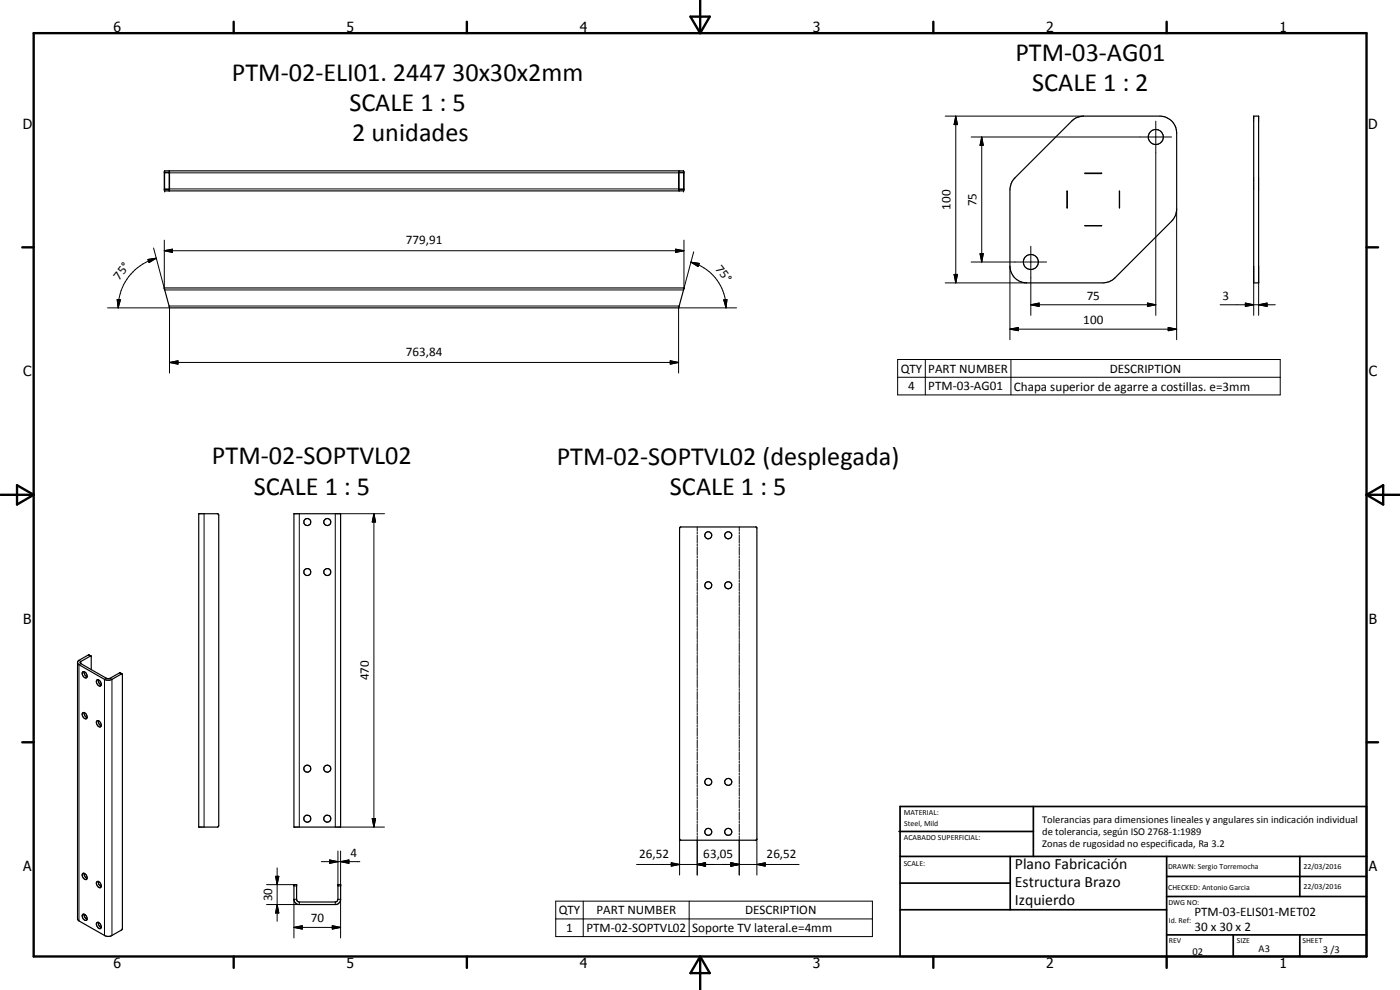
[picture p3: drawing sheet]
<svg xmlns="http://www.w3.org/2000/svg" width="420mm" height="297mm" viewBox="0 0 420 297" stroke-linecap="round" stroke-linejoin="round" font-family="sans-serif">
<g fill="none" stroke="#000" stroke-width=".35">
<path d="M321.6 36.3l1.7-1.1 1.9-.4h22.9a5 5 0 0 1 5 5.1v22.9a5.1 5.1 0 0 1-1.4 3.5l-17.1 17.1a5.1 5.1 0 0 1-3.6 1.5h-22.9a5 5 0 0 1-5-5v-23l.4-1.9 1.1-1.6zM376.2 34.8h1.5v50.1h-1.5zM49.4 51.7l1.4 .1-.1 5.1h-1.3zM49.4 51.3h155.7l.2 5.7-.2 .3h-155.7zM50.7 51.3l.1 6M50.7 56.9h.1M203.8 51.7h1.3v5.2h-1.3zM203.8 51.3l-.1 .3 .1 5.7M320.2 57.4l.1 5zM325.6 51.9l5 .2zM335.9 57.4v5M335.9 57.4h.1"/>
<path d="M325.6 67.7h5zM335.9 62.4h.1M50.9 92.3l-1.6-5.9h156l-1.6 5.9M50.9 92.3v.1M50.9 92.4h152.8M203.7 92.3v.1M59.6 154.1h5.6l.4 .5v93.1l-.4 .5h-5.6zM88.2 154.1h14v94.1h-14zM204.1 158.2l22.8-.1 .2 .3v93.4l-.2 .3h-22.7l-.2-.4v-93.2zM23.3 198.9l.4 .5 8.4 4.7 1.3-.1 3.2-1.8M26.7 196.5l-3 1.6-.4 .6v77.1l.4 .5 7.7 4.4a2.24 2.24 0 0 0 2.2 0l2.9-1.7 .2-.3-.1-76.5M26.7 196.5h.1"/>
<path d="M26.7 196.5l.7 .4v4M27.2 196.8l-3 1.7-.1 .4 8 4.7h.8l3.1-1.8 .6 .4M27.2 196.8h.1M24.8 214a1.05 1.05 0 0 1 1.2 .4 1.05 1.05 0 0 1-.2 1.3 1.3 1.3 0 0 1-1-1.7zM24.8 201.7a1.06 1.06 0 0 1 1.1 .4 1.06 1.06 0 0 1-.1 1.3 1.34 1.34 0 0 1-1-1.7zM25.3 201.5a1.48 1.48 0 0 0 .8 1.6M25.3 213.8a1.41 1.41 0 0 0 .8 1.5M29 216.4a1.04 1.04 0 0 1 1.1 .2 1.04 1.04 0 0 1 .3 1.1l-.2 .4a1.36 1.36 0 0 1-1.2-1.7zM29.1 204a1.14 1.14 0 0 1 1.1 .6 1.14 1.14 0 0 1-.2 1.3 1.31 1.31 0 0 1-.9-1.9zM29.5 204a1.57 1.57 0 0 0 .9 1.5M29.5 216.2a1.46 1.46 0 0 0 .9 1.6M24.8 262.2a1.1 1.1 0 0 1 1.2 .4 1.1 1.1 0 0 1-.1 1.3 1.29 1.29 0 0 1-1.1-1.7z"/>
<path d="M24.8 274.4a1.09 1.09 0 0 1 1.2 .5 1.09 1.09 0 0 1-.1 1.2 1.23 1.23 0 0 1-1.1-1.7zM25.3 274.3a1.62 1.62 0 0 0 .8 1.5M25.3 262a1.62 1.62 0 0 0 .8 1.6M25.6 274.5l-.3 .2M29 264.6l.2-.1a1.14 1.14 0 0 1 1.1 .7 1.14 1.14 0 0 1-.3 1.2 1.41 1.41 0 0 1-1-1.8zM29 276.9a1.09 1.09 0 0 1 1.4 1.1l-.1 .4a.92 .92 0 0 1-1 0 .92 .92 0 0 1-.4-.9zM29.5 264.5l.1 .8 .8 .7M29.5 276.7l.1 .8 .8 .8M88.2 265.4h.8v4.4l.2 .6 .6 .2 11.2-.1 .4-.7v-4.4h.8v4.4l-.2 .8-.6 .6-.5 .2h-11.3a1.61 1.61 0 0 1-1.4-1.6z"/>
<circle cx="346.9" cy="41.1" r="2.26"/>
<circle cx="309.4" cy="78.6" r="2.25"/>
<circle cx="92.2" cy="156.6" r="1.04"/>
<circle cx="98.2" cy="156.6" r="1.06"/>
<circle cx="92.2" cy="171.6" r="1.04"/>
<circle cx="98.2" cy="171.6" r="1.06"/>
<circle cx="212.6" cy="160.6" r="1.06"/>
<circle cx="212.6" cy="175.6" r="1.05"/>
<circle cx="218.6" cy="160.6" r="1.06"/>
<circle cx="218.6" cy="175.6" r="1.05"/>
<circle cx="92.2" cy="230.6" r="1.04"/>
<circle cx="98.2" cy="230.6" r="1.06"/>
<circle cx="212.6" cy="234.6" r="1.04"/>
<circle cx="218.6" cy="234.6" r="1.05"/>
<circle cx="92.2" cy="245.6" r="1.06"/>
<circle cx="98.2" cy="245.6" r="1.06"/>
<circle cx="212.6" cy="249.6" r="1.05"/>
<circle cx="218.6" cy="249.6" r="1.05"/>
</g>
<g fill="#000">
<circle cx="49.4" cy="57.3" r=".18"/>
<circle cx="49.4" cy="51.7" r=".18"/>
<circle cx="50.7" cy="51.7" r=".18"/>
<circle cx="205.1" cy="57.3" r=".18"/>
<circle cx="205.1" cy="51.7" r=".18"/>
<circle cx="49.3" cy="86.4" r=".18"/>
<circle cx="50.9" cy="92.4" r=".18"/>
<circle cx="203.7" cy="92.4" r=".18"/>
<circle cx="205.3" cy="86.4" r=".18"/>
<circle cx="88.2" cy="265.4" r=".18"/>
<circle cx="89" cy="265.4" r=".18"/>
<circle cx="101.4" cy="265.4" r=".18"/>
<circle cx="102.2" cy="265.4" r=".18"/>
</g>
<g fill="none" stroke="#000" stroke-width=".3">
<path d="M283.7 34.8h41.5M286.8 34.8l.5 2.6h-1zM286.8 34.8v50.1M346.9 36.4v58.2M49.4 51.9h1.4M49.4 56.7h1.4M50.9 51.9h152.8M50.9 56.7h152.8M203.8 51.9h1.4M203.8 56.7h1.4M291.5 41.1h60.1M294.6 41.1l.5 2.5h-1z"/>
<path d="M294.6 41.1v37.5M44.4 77.9l2.5-.4-2.2 1.3zM46.1 74.4l3.3 12.6h155.7l3.1-11.4M46.9 77.5a15.5 15.5 0 0 0-11.4 14.9M49.3 75.2l2.5-.4v.9zM49.3 75.2h156M49.3 72.1v14.3M202.8 74.8l2.5 .4-2.5 .5zM205.3 72.1v14.3M207.3 78.7l2.6 .3-.4 1zM207.3 78.7a14.2 14.2 0 0 1 10.6 13.7M291.5 78.6h22.6"/>
<path d="M294.1 76.1h1l-.5 2.5zM303.1 79.9v22M309.4 73.9v20.7M353.1 62.8v39.1M376.2 79.9v14.7M377.7 79.9v14.7M32.3 92.4h18.6v19.5M35.2 89.9l.9 .1-.6 2.4zM50.7 91.8h153.1M217.2 90l1-.1-.3 2.5zM221.1 92.4h-17.4v19.5M283.7 84.9h24.4"/>
<path d="M286.3 82.3h1l-.5 2.6zM303.1 98.8l2.5-.5v.9zM303.1 98.8h50M309.4 91.4l2.5-.5v1zM309.4 91.4h37.5M344.4 90.9l2.5 .5-2.5 .5zM350.6 98.3l2.5 .5-2.5 .4zM366.2 91.4h16.5M373.7 90.9l2.5 .5-2.5 .5zM377.7 91.4l2.6-.5v1zM50.9 108.8l2.5-.6v1.1zM50.9 108.8h152.8"/>
<path d="M201.2 108.2l2.5 .6-2.5 .5zM269.4 107.9h114.8v10.6h-114.8zM269.4 113.2h114.8M277.7 107.9v10.6M303.4 107.9v10.6M61.2 154.1v94.1M89.8 154.1v94.1M100.6 154.1v94.1M102.2 154.1h13.2M112.2 154.1l.5 2.5h-1zM112.2 154.1v94.1M209.2 158.1v1.2"/>
<path d="M209.2 159.6v.6M221.9 158.1v1.2M221.9 159.6v.6M209.2 160.5v2.4M209.2 163.2v.6M209.2 164.1v2.4M209.2 166.8v.6M209.2 167.8v2.4M209.2 170.4v.7M209.2 171.4v2.4M209.2 174.1v.6M209.2 175v2.4"/>
<path d="M209.2 177.7v.6M209.2 178.6v2.4M221.9 160.5v2.4M221.9 163.2v.6M221.9 164.1v2.4M221.9 166.8v.6M221.9 167.8v2.4M221.9 170.4v.7M221.9 171.4v2.4M221.9 174.1v.6M221.9 175v2.4M221.9 177.7v.6"/>
<path d="M221.9 178.6v2.4M23.7 198.1l.6 .4v.6l-.6 .3v76.9M26.5 196.5l.6 .3M209.2 181.3v.6M209.2 182.2v2.4M209.2 184.9v.6M209.2 185.8v2.4M209.2 188.5v.6M209.2 189.4v2.5M209.2 192.2v.5M209.2 193v2.5M209.2 195.7v.6"/>
<path d="M209.2 196.6v2.5M209.2 199.4v.6M221.9 181.3v.6M221.9 182.2v2.4M221.9 184.9v.6M221.9 185.8v2.4M221.9 188.5v.6M221.9 189.4v2.5M221.9 192.2v.5M221.9 193v2.5M221.9 195.7v.6M221.9 196.6v2.5"/>
<path d="M221.9 199.4v.6M31.9 203.5l-.5 .3v76.9M33.1 203.5l.5 .3v76.9M35.9 201.9l.5 .3M209.2 200.3v2.4M209.2 203v.6M209.2 203.9v2.4M209.2 206.6v.6M209.2 207.5v2.4M209.2 210.2v.6M209.2 211.1v2.4M209.2 213.8v.6"/>
<path d="M209.2 214.8v2.4M209.2 217.5v.6M209.2 218.4v2.4M221.9 200.3v2.4M221.9 203v.6M221.9 203.9v2.4M221.9 206.6v.6M221.9 207.5v2.4M221.9 210.2v.6M221.9 211.1v2.4M221.9 213.8v.6M221.9 214.8v2.4"/>
<path d="M221.9 217.5v.6M221.9 218.4v2.4M209.2 221.1v.6M209.2 222v2.4M209.2 224.7v.6M209.2 225.6v2.4M209.2 228.3v.6M209.2 229.2v2.4M209.2 231.9v.6M209.2 232.8v2.4M209.2 235.5v.6M209.2 236.4v2.4"/>
<path d="M209.2 239.1v.6M221.9 221.1v.6M221.9 222v2.4M221.9 224.7v.6M221.9 225.6v2.4M221.9 228.3v.6M221.9 229.2v2.4M221.9 231.9v.6M221.9 232.8v2.4M221.9 235.5v.6M221.9 236.4v2.4M221.9 239.1v.6"/>
<path d="M96.4 258.5h11.6M98.9 258l2.5 .5-2.5 .5zM101.4 255.4v10.4h.8v-10.4M102.2 258.5l2.5-.5v1zM102.2 248.2h13.2M111.7 245.6h1l-.5 2.6zM191 259.4h48.8M201.5 258.9l2.5 .5-2.5 .5zM204 251.7v10.9M209.2 259.4l2.5-.5v1zM209.2 240v2.4M209.2 242.7v.7"/>
<path d="M209.2 243.7v2.4M209.2 246.4v.6M209.2 247.3v2.4M209.2 250v.6M209.2 250.9v11.7M219.4 258.9l2.5 .5-2.5 .5zM221.9 240v2.4M221.9 242.7v.7M221.9 243.7v2.4M221.9 246.4v.6M221.9 247.3v2.4M221.9 250v.6"/>
<path d="M221.9 250.9v11.7M227.1 259.4l2.5-.5v1zM227.1 251.7v10.9M80 265.4h8.2M82.7 262.9h1l-.5 2.5zM83.2 271.4l.5 2.5h-1zM83.2 260.4v16M88.2 278.3l2.5-.6v1.1zM88.2 265.8h.8M88.2 278.3h14M89 269.8h-.8v11.6M89.8 270.6v.8h-9.8"/>
<path d="M99.7 277.7l2.5 .6-2.5 .5zM100.6 270.6v.8M101.4 269.8h.8v11.6M166.8 270.4h95v10.6h-95zM166.8 275.7h95M175 270.4v10.6M206.8 270.4v10.6"/>
</g>
<g fill="none" stroke="#000" stroke-width=".71">
<path d="M10.1 9.9h400v277.1h-400zM70.1 6.5v3.4M140.1 6.5v3.4M207.2 5h5.8l-2.9 4.9zM210.1 0v9.9M280.1 6.5v3.4M350.1 6.5v3.4M6.7 74.2h3.4M410.1 74.2h3.5M.1 148.5h10M5.1 145.6l5 2.9-5 2.9zM410.1 148.5h10"/>
<path d="M410.1 148.5l5-2.9v5.8zM6.7 222.7h3.4M410.1 222.7h3.5M70.1 287v3.4M140.1 287v3.4M210.1 287v10M210.1 287l2.9 5h-5.8zM280.1 287v3.4M350.1 287v3.4"/>
</g>
<g fill="none" stroke="#000" stroke-width=".51">
<path d="M269.8 249.5h40.3M270.1 242h140v45h-140zM270.1 257h140M303.2 257v16M310.1 242v15M350.1 257v30M390.1 257v12M270.1 265h33.1M270.1 273h80M350.1 269h60M350.1 263h60M350.1 280.5h60"/>
<path d="M370.1 280.5v6.5M390.1 280.5v6.5"/>
</g>
<g fill="#000">
<path d="M286.8 34.8l.5 2.6h-1zM294.6 41.1l.5 2.5h-1zM44.4 77.9l2.5-.4-2.2 1.3zM49.3 75.2l2.5-.4v.9zM202.8 74.8l2.5 .4-2.5 .5zM207.3 78.7l2.6 .3-.4 1zM294.1 76.1h1l-.5 2.5zM35.2 89.9l.9 .1-.6 2.4zM217.2 90l1-.1-.3 2.5zM286.3 82.3h1l-.5 2.6zM303.1 98.8l2.5-.5v.9zM309.4 91.4l2.5-.5v1z"/>
<path d="M344.4 90.9l2.5 .5-2.5 .5zM350.6 98.3l2.5 .5-2.5 .4zM373.7 90.9l2.5 .5-2.5 .5zM377.7 91.4l2.6-.5v1zM50.9 108.8l2.5-.6v1.1zM201.2 108.2l2.5 .6-2.5 .5zM112.2 154.1l.5 2.5h-1zM98.9 258l2.5 .5-2.5 .5zM102.2 258.5l2.5-.5v1zM111.7 245.6h1l-.5 2.6zM201.5 258.9l2.5 .5-2.5 .5zM209.2 259.4l2.5-.5v1z"/>
<path d="M219.4 258.9l2.5 .5-2.5 .5zM227.1 259.4l2.5-.5v1zM82.7 262.9h1l-.5 2.5zM83.2 271.4l.5 2.5h-1zM88.2 278.3l2.5-.6v1.1zM99.7 277.7l2.5 .6-2.5 .5z"/>
</g>
<g font-size="7.9">
<text x="304.7" y="18.2">PTM-03-AG01</text>
<text x="69.6" y="24.3">PTM-02-ELI01. 2447 30x30x2mm</text>
<text x="309.7" y="27.3">SCALE 1 : 2</text>
<text x="104.8" y="33.4">SCALE 1 : 5</text>
<text x="105.7" y="42.3">2 unidades</text>
<text x="63.6" y="139.4">PTM-02-SOPTVL02</text>
<text x="167.1" y="139.6">PTM-02-SOPTVL02 (desplegada)</text>
<text x="76.1" y="148.4">SCALE 1 : 5</text>
<text x="201.1" y="148.5">SCALE 1 : 5</text>
</g>
<g font-size="4.7">
<text x="304.6" y="260.8">Plano Fabricación</text>
<text x="304.6" y="266.2">Estructura Brazo</text>
<text x="304.6" y="271.6">Izquierdo</text>
</g>
<g font-size="4.2">
<text x="34" y="9.6">6</text>
<text x="104" y="9.6">5</text>
<text x="174" y="9.6">4</text>
<text x="244" y="9.6">3</text>
<text x="314" y="9.6">2</text>
<text x="384" y="9.6">1</text>
<text x="6.8" y="38.7">D</text>
<text x="410.6" y="38.7">D</text>
<text x="7" y="112.9">C</text>
<text x="410.8" y="112.9">C</text>
<text x="7" y="187.1">B</text>
<text x="410.8" y="187.1">B</text>
<text x="7" y="261.4">A</text>
<text x="410.8" y="261.4">A</text>
<text x="34" y="290.4">6</text>
<text x="104" y="290.4">5</text>
<text x="174" y="290.4">4</text>
<text x="244" y="290.4">3</text>
<text x="314" y="290.4">2</text>
<text x="384" y="290.4">1</text>
</g>
<g font-size="3.9">
<text x="285.3" y="62.9" transform="rotate(-90 285.3 62.9)">100</text>
<text x="293.1" y="61.9" transform="rotate(-90 293.1 61.9)">75</text>
<text x="121.8" y="73.2">779,91</text>
<text x="214.6" y="80.7" transform="rotate(53 214.6 80.7)">75°</text>
<text x="35.8" y="84.2" transform="rotate(-52 35.8 84.2)">75°</text>
<text x="326.1" y="89.9">75</text>
<text x="366.9" y="89.9">3</text>
<text x="325.1" y="97.2">100</text>
<text x="121.8" y="106.7">763,84</text>
<text x="270.3" y="111.8">QTY</text>
<text x="278.6" y="111.8">PART NUMBER</text>
<text x="333.1" y="111.8">DESCRIPTION</text>
<text x="272.5" y="117.1">4</text>
<text x="278.6" y="117.1">PTM-03-AG01</text>
<text x="304.3" y="117.2">Chapa superior de agarre a costillas. e=3mm</text>
<text x="110.7" y="204.1" transform="rotate(-90 110.7 204.1)">470</text>
<text x="105.2" y="257">4</text>
<text x="191.8" y="257.3">26,52</text>
<text x="211.1" y="257.3">63,05</text>
<text x="230.1" y="257.3">26,52</text>
<text x="81.6" y="270.4" transform="rotate(-90 81.6 270.4)">30</text>
<text x="167.7" y="274.3">QTY</text>
<text x="179" y="274.3">PART NUMBER</text>
<text x="223.6" y="274.3">DESCRIPTION</text>
<text x="358.5" y="275">PTM-03-ELIS01-MET02</text>
<text x="93.2" y="276.7">70</text>
<text x="169.9" y="279.6">1</text>
<text x="176" y="279.7">PTM-02-SOPTVL02</text>
<text x="207.8" y="279.7">Soporte TV lateral.e=4mm</text>
<text x="358.5" y="279.4">30 x 30 x 2</text>
</g>
<g font-size="3.1">
<text x="312.7" y="246.8">Tolerancias para dimensiones lineales y angulares sin indicación individual</text>
<text x="312.7" y="250.4">de tolerancia, según ISO 2768-1:1989</text>
<text x="312.7" y="254">Zonas de rugosidad no especificada, Ra 3.2</text>
<text x="357.9" y="286.4">02</text>
<text x="377.7" y="285.6">A3</text>
<text x="397" y="285.9">3 /3</text>
</g>
<g font-size="2.4">
<text x="271.2" y="244.4">MATERIAL:</text>
<text x="271.3" y="252">ACABADO SUPERFICIAL:</text>
<text x="271.4" y="247.9">Steel, Mild</text>
<text x="271.2" y="259.7">SCALE:</text>
<text x="350.6" y="260.8">DRAWN: Sergio Torremocha</text>
<text x="391.2" y="260.6">22/03/2016</text>
<text x="350.6" y="267">CHECKED: Antonio Garcia</text>
<text x="391.2" y="266.7">22/03/2016</text>
<text x="350.6" y="271.4">DWG NO:</text>
<text x="350.8" y="276.9">Id. Ref:</text>
<text x="350.8" y="282.8">REV</text>
<text x="371.2" y="282.9">SIZE</text>
<text x="390.9" y="282.9">SHEET</text>
</g>
</svg>
